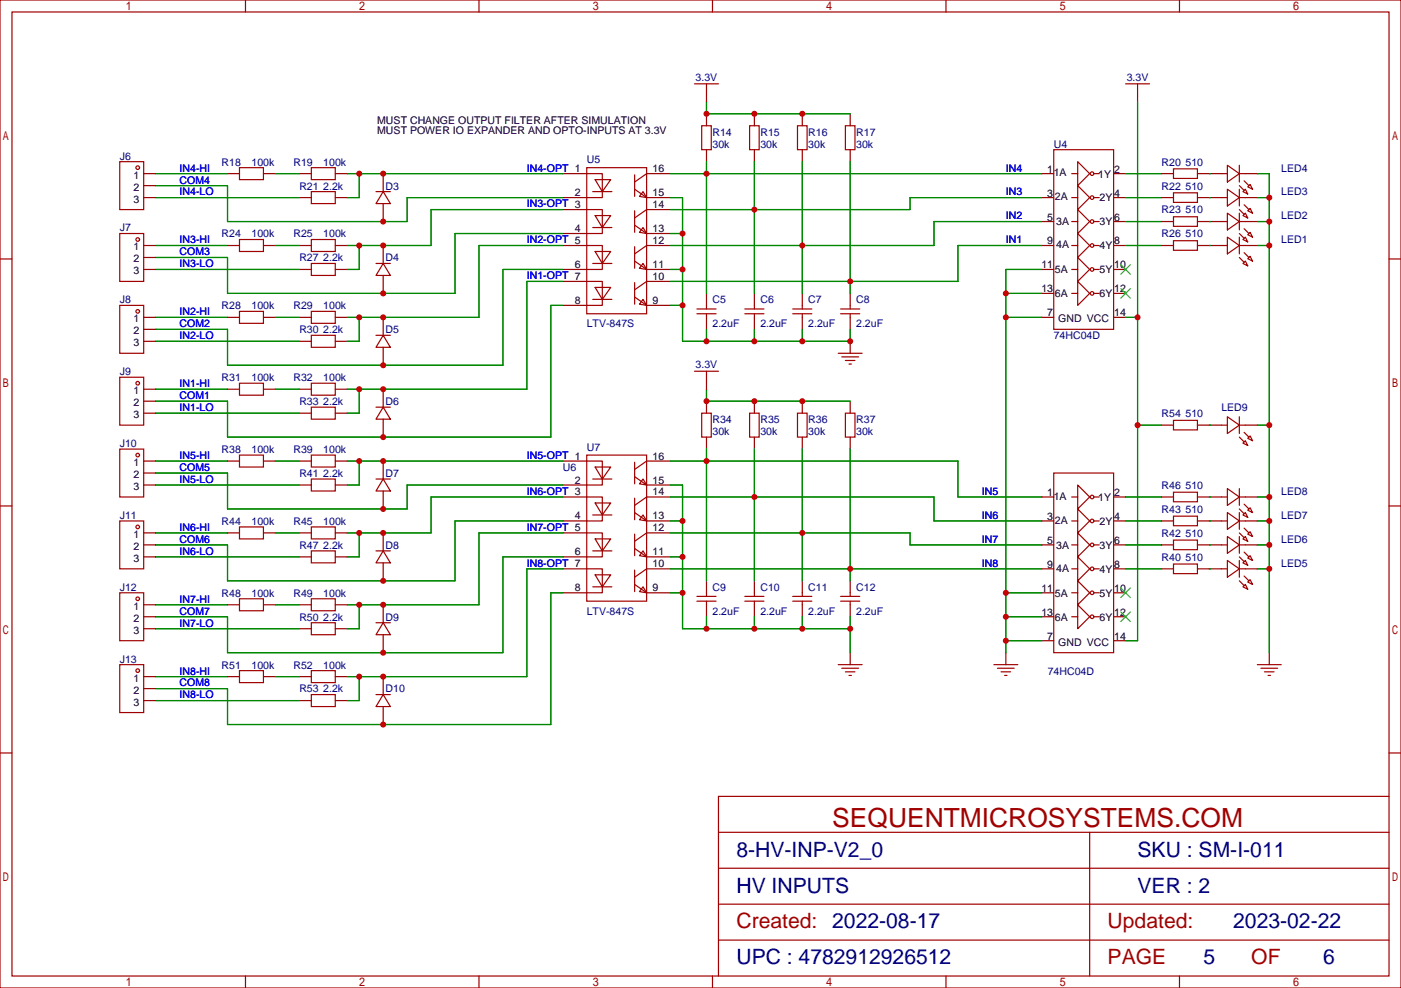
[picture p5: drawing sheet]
<svg xmlns="http://www.w3.org/2000/svg" width="413mm" height="291mm" viewBox="0 0 413 291" stroke-linecap="round" stroke-linejoin="round" font-family="sans-serif">
<g fill="none" stroke="#a10000" stroke-width=".35">
<path d="M204.6 24.7h7.1M206.7 37h2.8v7.1h-2.8zM208.1 24.7v3.5M220.8 37h2.9v7.1h-2.9zM234.9 37h2.9v7.1h-2.9zM249.1 37h2.8v7.1h-2.8zM331.6 24.7h7.1M335.1 24.7v3.5M35.3 47.6h7v14.1h-7zM70.6 49.4h7v3.5h-7zM91.7 56.4h7.1v3.6h-7.1zM91.7 49.4h7.1v3.5h-7.1z"/>
<path d="M110.8 56.4h4.2M112.9 56.4l2.1 3.6h-4.2zM172.9 49.4h17.6v43h-17.6zM172.9 51.2h4.5v7h-4.5M174.6 56.4h5.7M175.3 52.9h4.6l-2.5 3.5zM187 55.7l3.5 2.5M187 51.5v6.4M189.4 56.4l1.1 1.8-2.1-.3zM190.5 51.2l-3.5 2.4M310.4 44.1h17.7v52.9h-17.7zM315.7 51.2h1.8v-3.6l3.5 3.6-3.5 3.5v-3.5"/>
<path d="M315.7 58.2h1.8v-3.5l3.5 3.5-3.5 3.5v-3.5M322.4 51.2h1.4M322.4 58.2h1.4M345.7 49.7h7.1v2.9h-7.1zM359.8 51.2h1.8M359.8 58.2h1.8M361.6 48.7l3.5 2.5-3.5 2.4zM361.6 55.7l3.5 2.5-3.5 2.5zM365.1 51.2h1.8M365.1 58.2h1.8M365.1 54.7l1.4 1.4M365.1 48.7v4.9"/>
<path d="M365.1 55.7v5M366.2 56.4l.7-.7 .7 1.4zM366.5 53.3l1.4 1.4M367.6 55l.7-.7 .7 1.4zM35.3 68.8h7v14.1h-7zM70.6 70.6h7v3.5h-7zM91.7 77.6h7.1v3.5h-7.1zM91.7 70.6h7.1v3.5h-7.1zM110.8 77.6h4.2M112.9 77.6l2.1 3.5h-4.2zM172.9 61.7h4.5v7.1h-4.5M172.9 72.3h4.5v7.1h-4.5"/>
<path d="M174.6 77.6h5.7M174.6 67h5.7M175.3 63.5h4.6l-2.5 3.5zM175.3 74.1h4.6l-2.5 3.5zM187 62.1v6.3M187 72.7v6.3M187 66.3l3.5 2.5M187 76.9l3.5 2.5M189.4 67l1.1 1.8-2.1-.4zM189.4 77.6l1.1 1.8-2.1-.4zM190.5 61.7l-3.5 2.5M190.5 72.3l-3.5 2.5"/>
<path d="M315.7 65.3h1.8v-3.6l3.5 3.6-3.5 3.5v-3.5M315.7 72.3h1.8v-3.5l3.5 3.5-3.5 3.5v-3.5M315.7 79.4h1.8v-3.6l3.5 3.6-3.5 3.5v-3.5M322.4 65.3h1.4M322.4 72.3h1.4M322.4 79.4h1.4M359.8 65.3h1.8M359.8 72.3h1.8M361.6 62.8l3.5 2.5-3.5 2.4zM361.6 69.8l3.5 2.5-3.5 2.5zM365.1 65.3h1.8M365.1 72.3h1.8"/>
<path d="M365.1 62.8v4.9M365.1 69.8v5M365.1 61.7l1.4 1.4M365.1 68.8l1.4 1.4M365.1 75.8l1.4 1.5M366.2 63.5l.7-.7 .7 1.4zM366.2 70.6l.7-.8 .7 1.5zM366.2 77.6l.7-.7 .7 1.4zM366.5 60.3l1.4 1.4M366.5 67.4l1.4 1.4M366.5 74.4l1.4 1.4M367.6 62.1l.7-.7 .7 1.4z"/>
<path d="M367.6 69.1l.7-.7 .7 1.4zM368.3 75.5l.7 1.4-1.4-.7zM35.3 90h7v14.1h-7zM70.6 91.7h7v3.5h-7zM91.7 98.8h7.1v3.5h-7.1zM91.7 91.7h7.1v3.5h-7.1zM110.8 98.8h4.2M112.9 98.8l2.1 3.5h-4.2zM172.9 82.9h4.5v7.1h-4.5M174.6 88.2h5.7M175.3 84.7h4.6l-2.5 3.5zM187 83.3v6.3"/>
<path d="M187 87.5l3.5 2.5M189.4 88.2l1.1 1.8-2.1-.4zM190.5 82.9l-3.5 2.5M205.3 92.4h5.7M205.3 91h5.7M208.1 90v1M208.1 92.4v1.1M219.4 92.4h5.7M219.4 91h5.7M222.2 90v1M222.2 92.4v1.1M233.5 92.4h5.7"/>
<path d="M233.5 91h5.7M236.4 90v1M236.4 92.4v1.1M247.6 92.4h5.7M247.6 91h5.7M250.5 90v1M250.5 92.4v1.1M315.7 86.4h1.8v-3.5l3.5 3.5-3.5 3.6v-3.6M322.4 86.4h1.4M35.3 111.1h7v14.1h-7zM70.6 112.9h7v3.5h-7zM91.7 119.9h7.1v3.6h-7.1z"/>
<path d="M91.7 112.9h7.1v3.5h-7.1zM110.8 119.9h4.2M112.9 119.9l2.1 3.6h-4.2zM204.6 109.4h7.1M208.1 109.4v3.5M246.9 104.1h7.1M248 105.1h4.9M249.1 106.2h2.8M250.1 107.2h.7M35.3 132.3h7v14.1h-7zM70.6 134.1h7v3.5h-7zM91.7 134.1h7.1v3.5h-7.1z"/>
<path d="M172.9 134.1h17.6v43h-17.6zM172.9 135.8h4.5v7.1h-4.5M175.3 137.6h4.6l-2.5 3.5zM187 136.2v6.3M190.5 135.8l-3.5 2.5M206.7 121.7h2.8v7.1h-2.8zM220.8 121.7h2.9v7.1h-2.9zM234.9 121.7h2.9v7.1h-2.9zM249.1 121.7h2.8v7.1h-2.8zM359.8 125.2h1.8M361.6 122.8l3.5 2.4-3.5 2.5zM365.1 122.8v4.9"/>
<path d="M365.1 128.8l1.4 1.4M365.1 125.2h1.8M366.2 130.5l.7-.7 .7 1.4zM366.5 127.4l1.4 1.4M368.3 128.4l.7 1.4-1.4-.7zM35.3 153.5h7v14.1h-7zM70.6 155.2h7v3.5h-7zM91.7 141.1h7.1v3.5h-7.1zM91.7 155.2h7.1v3.5h-7.1zM110.8 141.1h4.2M112.9 141.1l2.1 3.5h-4.2zM172.9 146.4h4.5v7.1h-4.5"/>
<path d="M172.9 157h4.5v7h-4.5M174.6 141.1h5.7M174.6 151.7h5.7M175.3 148.2h4.6l-2.5 3.5zM175.3 158.7h4.6l-2.5 3.6zM187 146.8v6.3M187 157.3v6.4M187 140.4l3.5 2.5M187 151l3.5 2.5M189.4 141.1l1.1 1.8-2.1-.4zM189.4 151.7l1.1 1.8-2.1-.4zM190.5 146.4l-3.5 2.5"/>
<path d="M190.5 157l-3.5 2.5M35.3 174.6h7v14.1h-7zM70.6 176.4h7v3.5h-7zM91.7 162.3h7.1v3.5h-7.1zM91.7 176.4h7.1v3.5h-7.1zM110.8 162.3h4.2M112.9 162.3l2.1 3.5h-4.2zM172.9 167.6h4.5v7h-4.5M174.6 162.3h5.7M174.6 172.9h5.7M175.3 169.3h4.6l-2.5 3.6zM187 167.9v6.4"/>
<path d="M187 161.6l3.5 2.4M187 172.2l3.5 2.4M189.4 162.3l1.1 1.7-2.1-.3zM189.4 172.9l1.1 1.7-2.1-.3zM190.5 167.6l-3.5 2.4M205.3 177.1h5.7M205.3 175.7h5.7M208.1 174.6v1.1M208.1 177.1v1.1M219.4 177.1h5.7M219.4 175.7h5.7M222.2 174.6v1.1"/>
<path d="M222.2 177.1v1.1M233.5 177.1h5.7M233.5 175.7h5.7M236.4 174.6v1.1M236.4 177.1v1.1M247.6 177.1h5.7M247.6 175.7h5.7M250.5 174.6v1.1M250.5 177.1v1.1M35.3 195.8h7v14.1h-7zM70.6 197.6h7v3.5h-7zM91.7 183.4h7.1v3.6h-7.1z"/>
<path d="M91.7 197.6h7.1v3.5h-7.1zM110.8 183.4h4.2M112.9 183.4l2.1 3.6h-4.2zM246.9 195.8h7.1M248 196.8h4.9M249.1 197.9h2.8M250.1 199h.7M292.8 195.8h7.1M293.9 196.8h4.9M294.9 197.9h2.8M296 199h.7M370.4 195.8h7.1"/>
<path d="M371.5 196.8h4.9M372.5 197.9h2.9M373.6 199h.7M91.7 204.6h7.1v3.5h-7.1zM110.8 204.6h4.2M112.9 204.6l2.1 3.5h-4.2z"/>
<circle cx="40.6" cy="49.4" r=".53"/>
<circle cx="321.7" cy="51.2" r=".53"/>
<circle cx="321.7" cy="58.2" r=".53"/>
<circle cx="40.6" cy="70.6" r=".53"/>
<circle cx="321.7" cy="65.3" r=".53"/>
<circle cx="321.7" cy="72.3" r=".53"/>
<circle cx="321.7" cy="79.4" r=".53"/>
<circle cx="40.6" cy="91.7" r=".53"/>
<circle cx="321.7" cy="86.4" r=".53"/>
<circle cx="40.6" cy="112.9" r=".53"/>
<circle cx="40.6" cy="134.1" r=".53"/>
<circle cx="40.6" cy="155.2" r=".53"/>
<circle cx="40.6" cy="176.4" r=".53"/>
<circle cx="40.6" cy="197.6" r=".53"/>
</g>
<g fill="none" stroke="#870000" stroke-width=".35">
<path d="M208.1 28.2v1.8M208.1 33.5v3.5M222.2 33.5v3.5M236.4 33.5v3.5M250.5 33.5v3.5M335.1 28.2v1.8M42.3 51.2h3.6M42.3 58.2h3.6M42.3 54.7h3.6M67 51.2h3.6M77.6 51.2h3.5M88.2 51.2h3.5"/>
<path d="M88.2 58.2h3.5M98.8 51.2h3.5M98.8 58.2h3.5M112.9 51.2v5.2M112.9 60v5.3M165.8 51.2h7.1M165.8 58.2h7.1M190.5 51.2h7.1M190.5 58.2h7.1M208.1 44.1v3.5M222.2 44.1v3.5M236.4 44.1v3.5"/>
<path d="M250.5 44.1v3.5M306.9 51.2h3.5M306.9 58.2h3.5M328.1 51.2h3.5M328.1 58.2h3.5M342.2 51.2h3.5M352.8 51.2h7M356.3 58.2h3.5M366.9 51.2h3.5M366.9 58.2h3.5M42.3 72.3h3.6M42.3 79.4h3.6"/>
<path d="M42.3 75.8h3.6M67 72.3h3.6M77.6 72.3h3.5M88.2 72.3h3.5M88.2 79.4h3.5M98.8 72.3h3.5M98.8 79.4h3.5M112.9 72.3v5.3M165.8 72.3h7.1M165.8 79.4h7.1M165.8 61.7h7.1M165.8 68.8h7.1"/>
<path d="M190.5 72.3h7.1M190.5 79.4h7.1M190.5 61.7h7.1M190.5 68.8h7.1M306.9 65.3h3.5M306.9 72.3h3.5M306.9 79.4h3.5M328.1 65.3h3.5M328.1 72.3h3.5M328.1 79.4h3.5M356.3 65.3h3.5M356.3 72.3h3.5"/>
<path d="M366.9 65.3h3.5M366.9 72.3h3.5M42.3 93.5h3.6M42.3 97h3.6M67 93.5h3.6M77.6 93.5h3.5M88.2 93.5h3.5M98.8 93.5h3.5M112.9 81.1v5.3M112.9 93.5v5.3M165.8 82.9h7.1M165.8 90h7.1"/>
<path d="M190.5 82.9h7.1M190.5 90h7.1M208.1 86.4v3.6M208.1 93.5v3.5M222.2 86.4v3.6M222.2 93.5v3.5M236.4 86.4v3.6M236.4 93.5v3.5M250.5 86.4v3.6M250.5 93.5v3.5M306.9 93.5h3.5M306.9 86.4h3.5"/>
<path d="M328.1 93.5h3.5M328.1 86.4h3.5M42.3 100.5h3.6M42.3 114.7h3.6M42.3 118.2h3.6M67 114.7h3.6M77.6 114.7h3.5M88.2 100.5h3.5M88.2 114.7h3.5M98.8 100.5h3.5M98.8 114.7h3.5M112.9 102.3v5.3"/>
<path d="M112.9 114.7v5.2M208.1 112.9v1.8M208.1 118.2v3.5M222.2 118.2v3.5M236.4 118.2v3.5M250.5 100.5v3.6M250.5 118.2v3.5M42.3 121.7h3.6M42.3 135.8h3.6M42.3 139.3h3.6M67 135.8h3.6M77.6 135.8h3.5"/>
<path d="M88.2 121.7h3.5M88.2 135.8h3.5M98.8 121.7h3.5M98.8 135.8h3.5M112.9 123.5v5.3M112.9 135.8v5.3M165.8 135.8h7.1M190.5 135.8h7.1M208.1 128.8v3.5M222.2 128.8v3.5M236.4 128.8v3.5M250.5 128.8v3.5"/>
<path d="M356.3 125.2h3.5M366.9 125.2h3.5M42.3 142.9h3.6M42.3 157h3.6M67 157h3.6M77.6 157h3.5M88.2 142.9h3.5M88.2 157h3.5M98.8 142.9h3.5M98.8 157h3.5M112.9 144.6v5.3M112.9 157v5.3"/>
<path d="M165.8 142.9h7.1M165.8 157h7.1M165.8 146.4h7.1M165.8 153.5h7.1M190.5 142.9h7.1M190.5 157h7.1M190.5 146.4h7.1M190.5 153.5h7.1M42.3 164h3.6M42.3 178.2h3.6M42.3 160.5h3.6M67 178.2h3.6"/>
<path d="M77.6 178.2h3.5M88.2 164h3.5M88.2 178.2h3.5M98.8 164h3.5M98.8 178.2h3.5M112.9 165.8v5.3M112.9 178.2v5.2M165.8 164h7.1M165.8 167.6h7.1M165.8 174.6h7.1M190.5 164h7.1M190.5 167.6h7.1"/>
<path d="M190.5 174.6h7.1M208.1 171.1v3.5M208.1 178.2v3.5M222.2 171.1v3.5M222.2 178.2v3.5M236.4 171.1v3.5M236.4 178.2v3.5M250.5 171.1v3.5M250.5 178.2v3.5M42.3 185.2h3.6M42.3 199.3h3.6M42.3 181.7h3.6"/>
<path d="M67 199.3h3.6M77.6 199.3h3.5M88.2 185.2h3.5M88.2 199.3h3.5M98.8 185.2h3.5M98.8 199.3h3.5M112.9 187v5.3M112.9 199.3v5.3M250.5 192.3v3.5M296.3 192.3v3.5M373.9 192.3v3.5M42.3 206.4h3.6"/>
<path d="M42.3 202.8h3.6M88.2 206.4h3.5M98.8 206.4h3.5M112.9 208.1v5.3"/>
</g>
<path d="M330.2 78l2.8 2.8M333 78l-2.8 2.8M330.2 85l2.8 2.8M333 85l-2.8 2.8" fill="none" stroke="#3c3" stroke-width=".35"/>
<g fill="none" stroke="#008700" stroke-width=".35">
<path d="M208.1 30v3.5h42.4M45.9 54.7h21.1v10.6h52.9v-7.1h45.9M45.9 58.2h42.3M45.9 51.2h21.1M81.1 51.2h7.1M102.3 51.2h63.5M105.8 51.2v7h-3.5M197.6 58.2h3.5v42.3h49.4v-3.5M197.6 51.2h109.3M208.1 47.6v38.8M222.2 47.6v38.8M236.4 47.6v38.8"/>
<path d="M250.5 47.6v38.8M306.9 58.2h-38.8v3.5h-70.5M331.6 58.2h10.6M331.6 51.2h10.6M45.9 72.3h21.1M45.9 79.4h42.3M81.1 72.3h7.1M105.8 72.3v7.1h-3.5M165.8 61.7h-38.8v10.6h-24.7M165.8 72.3h-24.7v21.2h-38.8M165.8 79.4h-17.6v28.2h-81.2v-10.6h-21.1M165.8 68.8h-31.7v17.6h-67.1v-10.6h-21.1"/>
<path d="M197.6 79.4h3.5M197.6 68.8h3.5M306.9 65.3h-31.7v7h-77.6M306.9 72.3h-24.7v10.6h-84.6M331.6 72.3h10.6M331.6 65.3h10.6M45.9 93.5h21.1M81.1 93.5h7.1M105.8 93.5v7h-3.5M165.8 82.9h-10.6v31.8h-52.9M165.8 90h-3.5v38.8h-95.3v-10.6h-21.1M197.6 90h3.5"/>
<path d="M208.1 97v3.5M222.2 97v3.5M236.4 97v3.5M45.9 100.5h42.3M45.9 114.7h21.1M81.1 114.7h7.1M105.8 114.7v7h-3.5M208.1 114.7v3.5h42.4M45.9 121.7h42.3M45.9 139.3h21.1v10.6h52.9v-7h45.9M45.9 135.8h21.1M81.1 135.8h7.1"/>
<path d="M102.3 135.8h63.5M105.8 135.8v7.1h-3.5M197.6 135.8h84.6v10.6h24.7M208.1 132.3v38.8M222.2 132.3v38.8M236.4 132.3v38.8M250.5 132.3v38.8M45.9 142.9h42.3M45.9 157h21.1M81.1 157h7.1M105.8 157v7h-3.5M165.8 146.4h-38.8v10.6h-24.7"/>
<path d="M165.8 157h-24.7v21.2h-38.8M165.8 153.5h-31.7v17.6h-67.1v-10.6h-21.1M197.6 157h70.5v3.5h38.8M197.6 146.4h77.6v7.1h31.7M45.9 164h42.3M45.9 178.2h21.1M81.1 178.2h7.1M105.8 178.2v7h-3.5M165.8 164h-17.6v28.3h-81.2v-10.6h-21.1M165.8 167.6h-10.6v31.7h-52.9M165.8 174.6h-3.5v38.8h-95.3v-10.6h-21.1M197.6 167.6h109.3"/>
<path d="M45.9 185.2h42.3M45.9 199.3h21.1M81.1 199.3h7.1M105.8 199.3v7.1h-3.5M45.9 206.4h42.3"/>
</g>
<circle cx="356.3" cy="51.2" r=".18" fill="#008700"/>
<path d="M345.7 56.8h7.1v2.8h-7.1z" fill="none" stroke="#a10000" stroke-width=".35"/>
<path d="M342.2 58.2h3.5M352.8 58.2h3.5" fill="none" stroke="#870000" stroke-width=".35"/>
<circle cx="356.3" cy="58.2" r=".18" fill="#008700"/>
<path d="M345.7 63.9h7.1v2.8h-7.1z" fill="none" stroke="#a10000" stroke-width=".35"/>
<path d="M342.2 65.3h3.5M352.8 65.3h3.5" fill="none" stroke="#870000" stroke-width=".35"/>
<circle cx="356.3" cy="65.3" r=".18" fill="#008700"/>
<path d="M345.7 70.9h7.1v2.8h-7.1z" fill="none" stroke="#a10000" stroke-width=".35"/>
<path d="M342.2 72.3h3.5M352.8 72.3h3.5" fill="none" stroke="#870000" stroke-width=".35"/>
<circle cx="356.3" cy="72.3" r=".18" fill="#008700"/>
<path d="M345.7 123.8h7.1v2.8h-7.1z" fill="none" stroke="#a10000" stroke-width=".35"/>
<path d="M342.2 125.2h3.5M352.8 125.2h3.5" fill="none" stroke="#870000" stroke-width=".35"/>
<circle cx="356.3" cy="125.2" r=".18" fill="#008700"/>
<g fill="none" stroke="#a10000" stroke-width=".35">
<path d="M0 0h412.7v291h-412.7zM3.5 3.5h405.7v284h-405.7zM72.3 0v3.5M141.1 0v3.5M209.9 0v3.5M278.7 0v3.5M347.5 0v3.5M0 76.3h3.5M409.2 76.3h3.5M0 149h3.5M345.7 145h7.1v2.8h-7.1zM359.8 146.4h1.8"/>
<path d="M361.6 143.9l3.5 2.5-3.5 2.5zM365.1 149.9l1.4 1.4M365.1 146.4h1.8M365.1 143.9v5M366.2 151.7l.7-.7 .7 1.4zM366.5 148.5l1.4 1.4M367.6 150.3l.7-.7 .7 1.4zM409.2 149h3.5M0 221.8h3.5M409.2 234.6h-197.5v52.9M409.2 221.8h3.5M211.7 255.8h197.5"/>
<path d="M211.7 245.2h197.5M321 245.2v42.3M211.7 266.3h197.5M211.7 276.9h197.5M72.3 287.5v3.5M141.1 287.5v3.5M209.9 287.5v3.5M278.7 287.5v3.5M347.5 287.5v3.5"/>
</g>
<path d="M331.6 146.4h10.6" fill="none" stroke="#008700" stroke-width=".35"/>
<path d="M342.2 146.4h3.5M352.8 146.4h7M366.9 146.4h3.5" fill="none" stroke="#870000" stroke-width=".35"/>
<circle cx="356.3" cy="146.4" r=".18" fill="#008700"/>
<g fill="none" stroke="#a10000" stroke-width=".35">
<path d="M310.4 139.3h17.7v53h-17.7zM315.7 146.4h1.8v-3.5l3.5 3.5-3.5 3.5v-3.5M315.7 153.5h1.8v-3.6l3.5 3.6-3.5 3.5v-3.5M322.4 146.4h1.4M322.4 153.5h1.4M315.7 160.5h1.8v-3.5l3.5 3.5-3.5 3.5v-3.5M315.7 167.6h1.8v-3.6l3.5 3.6-3.5 3.5v-3.5M315.7 174.6h1.8v-3.5l3.5 3.5-3.5 3.6v-3.6M322.4 160.5h1.4M322.4 167.6h1.4M322.4 174.6h1.4M345.7 166.2h7.1v2.8h-7.1z"/>
<path d="M359.8 167.6h1.8M361.6 165.1l3.5 2.5-3.5 2.4zM365.1 167.6h1.8M365.1 171.1l1.4 1.4M365.1 165.1v4.9M366.2 172.9l.7-.7 .7 1.4zM366.5 169.7l1.4 1.4M368.3 170.7l.7 1.5-1.4-.8zM315.7 181.7h1.8v-3.5l3.5 3.5-3.5 3.5v-3.5M322.4 181.7h1.4"/>
<circle cx="321.7" cy="146.4" r=".53"/>
<circle cx="321.7" cy="153.5" r=".53"/>
<circle cx="321.7" cy="160.5" r=".53"/>
<circle cx="321.7" cy="167.6" r=".53"/>
<circle cx="321.7" cy="174.6" r=".53"/>
<circle cx="321.7" cy="181.7" r=".53"/>
</g>
<g fill="none" stroke="#870000" stroke-width=".35">
<path d="M306.9 146.4h3.5M306.9 153.5h3.5M328.1 146.4h3.5M328.1 153.5h3.5M306.9 160.5h3.5M306.9 167.6h3.5M306.9 174.6h3.5M328.1 160.5h3.5M328.1 167.6h3.5M328.1 174.6h3.5M342.2 167.6h3.5M352.8 167.6h7"/>
<path d="M366.9 167.6h3.5M306.9 188.7h3.5M306.9 181.7h3.5M328.1 188.7h3.5M328.1 181.7h3.5"/>
</g>
<path d="M330.2 173.2l2.8 2.8M333 173.2l-2.8 2.8M330.2 180.3l2.8 2.8M333 180.3l-2.8 2.8" fill="none" stroke="#3c3" stroke-width=".35"/>
<path d="M331.6 167.6h10.6" fill="none" stroke="#008700" stroke-width=".35"/>
<circle cx="356.3" cy="167.6" r=".18" fill="#008700"/>
<path d="M331.6 160.5h10.6" fill="none" stroke="#008700" stroke-width=".35"/>
<path d="M345.7 159.1h7.1v2.8h-7.1zM361.6 158l3.5 2.5-3.5 2.5zM365.1 158v5M359.8 160.5h1.8M365.1 164l1.4 1.5M365.1 160.5h1.8M366.2 165.8l.7-.7 .7 1.4zM366.5 162.6l1.4 1.4M367.6 164.4l.7-.7 .7 1.4z" fill="none" stroke="#a10000" stroke-width=".35"/>
<path d="M342.2 160.5h3.5M352.8 160.5h7M366.9 160.5h3.5" fill="none" stroke="#870000" stroke-width=".35"/>
<circle cx="356.3" cy="160.5" r=".18" fill="#008700"/>
<path d="M331.6 153.5h10.6" fill="none" stroke="#008700" stroke-width=".35"/>
<path d="M345.7 152h7.1v2.9h-7.1zM359.8 153.5h1.8M361.6 151l3.5 2.5-3.5 2.4zM365.1 157l1.4 1.4M365.1 153.5h1.8M365.1 151v4.9M366.2 158.7l.7-.7 .7 1.5zM366.5 155.6l1.4 1.4M367.6 157.3l.7-.7 .7 1.4z" fill="none" stroke="#a10000" stroke-width=".35"/>
<path d="M342.2 153.5h3.5M352.8 153.5h7M366.9 153.5h3.5" fill="none" stroke="#870000" stroke-width=".35"/>
<circle cx="356.3" cy="153.5" r=".18" fill="#008700"/>
<g fill="none" stroke="#008700" stroke-width=".35">
<path d="M335.1 30v158.7h-3.5M370.4 51.2h3.5v141.1M370.4 58.2h3.5M306.9 79.4h-10.6v112.9M370.4 72.3h3.5M370.4 65.3h3.5M296.3 93.5h10.6M296.3 86.4h10.6M331.6 93.5h3.5M335.1 125.2h7.1M370.4 125.2h3.5M197.6 142.9h3.5v42.3h49.4"/>
<path d="M197.6 153.5h3.5M370.4 153.5h3.5M370.4 146.4h3.5M197.6 174.6h3.5M197.6 164h3.5M296.3 174.6h10.6M370.4 167.6h3.5M370.4 160.5h3.5M208.1 181.7v3.5M222.2 181.7v3.5M236.4 181.7v3.5M250.5 181.7v10.6"/>
<path d="M296.3 181.7h10.6M296.3 188.7h10.6"/>
</g>
<g fill="#c00">
<circle cx="112.9" cy="51.2" r=".88"/>
<circle cx="105.8" cy="51.2" r=".88"/>
<circle cx="112.9" cy="72.3" r=".88"/>
<circle cx="105.8" cy="72.3" r=".88"/>
<circle cx="112.9" cy="86.4" r=".88"/>
<circle cx="112.9" cy="93.5" r=".88"/>
<circle cx="105.8" cy="93.5" r=".88"/>
<circle cx="112.9" cy="107.6" r=".88"/>
<circle cx="112.9" cy="114.7" r=".88"/>
<circle cx="105.8" cy="114.7" r=".88"/>
<circle cx="112.9" cy="128.8" r=".88"/>
<circle cx="208.1" cy="51.2" r=".88"/>
<circle cx="222.3" cy="61.7" r=".88"/>
<circle cx="236.4" cy="72.3" r=".88"/>
<circle cx="250.5" cy="82.9" r=".88"/>
<circle cx="222.3" cy="146.4" r=".88"/>
<circle cx="236.4" cy="157" r=".88"/>
<circle cx="112.9" cy="135.8" r=".88"/>
<circle cx="105.8" cy="135.8" r=".88"/>
<circle cx="112.9" cy="149.9" r=".88"/>
<circle cx="112.9" cy="157" r=".88"/>
<circle cx="105.8" cy="157" r=".88"/>
<circle cx="112.9" cy="171.1" r=".88"/>
<circle cx="112.9" cy="178.2" r=".88"/>
<circle cx="105.8" cy="178.2" r=".88"/>
<circle cx="112.9" cy="192.3" r=".88"/>
<circle cx="112.9" cy="199.3" r=".88"/>
<circle cx="105.8" cy="199.3" r=".88"/>
<circle cx="112.9" cy="213.4" r=".88"/>
<circle cx="250.5" cy="167.6" r=".88"/>
<circle cx="208.1" cy="135.8" r=".88"/>
<circle cx="208.1" cy="100.5" r=".88"/>
<circle cx="222.3" cy="100.5" r=".88"/>
<circle cx="236.4" cy="100.5" r=".88"/>
<circle cx="250.5" cy="100.5" r=".88"/>
<circle cx="201.1" cy="90" r=".88"/>
<circle cx="201.1" cy="79.4" r=".88"/>
<circle cx="201.1" cy="68.8" r=".88"/>
<circle cx="112.9" cy="65.3" r=".88"/>
<circle cx="222.3" cy="33.5" r=".88"/>
<circle cx="208.1" cy="33.5" r=".88"/>
<circle cx="236.4" cy="33.5" r=".88"/>
<circle cx="222.3" cy="118.2" r=".88"/>
<circle cx="208.1" cy="118.2" r=".88"/>
<circle cx="236.4" cy="118.2" r=".88"/>
<circle cx="250.5" cy="185.2" r=".88"/>
<circle cx="236.4" cy="185.2" r=".88"/>
<circle cx="222.3" cy="185.2" r=".88"/>
<circle cx="208.1" cy="185.2" r=".88"/>
<circle cx="201.1" cy="174.6" r=".88"/>
<circle cx="201.1" cy="164" r=".88"/>
<circle cx="201.1" cy="153.5" r=".88"/>
<circle cx="296.3" cy="174.6" r=".88"/>
<circle cx="296.3" cy="181.7" r=".88"/>
<circle cx="296.3" cy="188.7" r=".88"/>
<circle cx="296.3" cy="86.4" r=".88"/>
<circle cx="296.3" cy="93.5" r=".88"/>
<circle cx="335.1" cy="125.2" r=".88"/>
<circle cx="335.1" cy="93.5" r=".88"/>
<circle cx="373.9" cy="146.4" r=".88"/>
<circle cx="373.9" cy="125.2" r=".88"/>
<circle cx="373.9" cy="153.5" r=".88"/>
<circle cx="373.9" cy="160.5" r=".88"/>
<circle cx="373.9" cy="167.6" r=".88"/>
<circle cx="373.9" cy="72.3" r=".88"/>
<circle cx="373.9" cy="65.3" r=".88"/>
<circle cx="373.9" cy="58.2" r=".88"/>
</g>
<text font-size="7.8" fill="#a00000" x="245.2" y="243.6">SEQUENTMICROSYSTEMS.COM</text>
<g font-size="6.2" fill="#000080">
<text x="217" y="252.3">8-HV-INP-V2_0</text>
<text x="335.1" y="252.3">SKU : SM-I-011</text>
<text x="217" y="262.9">HV INPUTS</text>
<text x="335.1" y="262.9">VER : 2</text>
<text x="363.3" y="273.5">2023-02-22</text>
<text x="217" y="284.1">UPC : 4782912926512</text>
<text x="354.6" y="284.1">5</text>
<text x="389.9" y="284.1">6</text>
</g>
<g font-size="6.2" fill="#a00000">
<text x="217" y="273.5">Created: 2022-08-17</text>
<text x="326.3" y="273.5">Updated:</text>
<text x="326.3" y="284.1">PAGE</text>
<text x="368.7" y="284.1">OF</text>
</g>
<g font-size="3.1" fill="#000080">
<text x="204.9" y="23.9">3.3V</text>
<text x="331.9" y="23.9">3.3V</text>
<text x="209.9" y="39.9">R14</text>
<text x="224" y="39.9">R15</text>
<text x="238.1" y="39.9">R16</text>
<text x="252.2" y="39.9">R17</text>
<text x="35.3" y="47">J6</text>
<text x="209.9" y="43.5">30k</text>
<text x="224" y="43.5">30k</text>
<text x="238.1" y="43.5">30k</text>
<text x="252.2" y="43.5">30k</text>
<text x="310.4" y="43.5">U4</text>
<text x="65.3" y="48.8">R18</text>
<text x="74.1" y="48.8">100k</text>
<text x="86.4" y="48.8">R19</text>
<text x="95.2" y="48.8">100k</text>
<text x="172.9" y="48.1">U5</text>
<text x="342.2" y="48.8">R20</text>
<text x="349.2" y="48.8">510</text>
<text x="377.5" y="50.5">LED4</text>
<text x="88.2" y="55.8">R21</text>
<text x="95.2" y="55.8">2.2k</text>
<text x="113.6" y="55.8">D3</text>
<text x="342.2" y="55.8">R22</text>
<text x="349.2" y="55.8">510</text>
<text x="377.5" y="57.6">LED3</text>
<text x="342.2" y="62.9">R23</text>
<text x="349.2" y="62.9">510</text>
<text x="377.5" y="64.6">LED2</text>
<text x="35.3" y="68.2">J7</text>
<text x="65.3" y="69.9">R24</text>
<text x="74.1" y="69.9">100k</text>
<text x="86.4" y="69.9">R25</text>
<text x="95.2" y="69.9">100k</text>
<text x="342.2" y="69.9">R26</text>
<text x="349.2" y="69.9">510</text>
<text x="377.5" y="71.7">LED1</text>
<text x="88.2" y="77">R27</text>
<text x="95.2" y="77">2.2k</text>
<text x="113.6" y="77">D4</text>
<text x="35.3" y="89.3">J8</text>
<text x="209.9" y="89.3">C5</text>
<text x="224" y="89.3">C6</text>
<text x="238.1" y="89.3">C7</text>
<text x="252.2" y="89.3">C8</text>
<text x="65.3" y="91.1">R28</text>
<text x="74.1" y="91.1">100k</text>
<text x="86.4" y="91.1">R29</text>
<text x="95.2" y="91.1">100k</text>
<text x="88.2" y="98.2">R30</text>
<text x="95.2" y="98.2">2.2k</text>
<text x="113.6" y="98.2">D5</text>
<text x="172.9" y="96.4">LTV-847S</text>
<text x="209.9" y="96.4">2.2uF</text>
<text x="224" y="96.4">2.2uF</text>
<text x="238.1" y="96.4">2.2uF</text>
<text x="252.2" y="96.4">2.2uF</text>
<text x="310.4" y="99.9">74HC04D</text>
<text x="35.3" y="110.5">J9</text>
<text x="65.3" y="112.3">R31</text>
<text x="74.1" y="112.3">100k</text>
<text x="86.4" y="112.3">R32</text>
<text x="95.2" y="112.3">100k</text>
<text x="204.9" y="108.5">3.3V</text>
<text x="88.2" y="119.3">R33</text>
<text x="95.2" y="119.3">2.2k</text>
<text x="113.6" y="119.3">D6</text>
<text x="209.9" y="124.6">R34</text>
<text x="224" y="124.6">R35</text>
<text x="238.1" y="124.6">R36</text>
<text x="252.2" y="124.6">R37</text>
<text x="342.2" y="122.9">R54</text>
<text x="349.2" y="122.9">510</text>
<text x="359.8" y="121.1">LED9</text>
<text x="35.3" y="131.7">J10</text>
<text x="209.9" y="128.1">30k</text>
<text x="224" y="128.1">30k</text>
<text x="238.1" y="128.1">30k</text>
<text x="252.2" y="128.1">30k</text>
<text x="65.3" y="133.4">R38</text>
<text x="74.1" y="133.4">100k</text>
<text x="86.4" y="133.4">R39</text>
<text x="95.2" y="133.4">100k</text>
<text x="172.9" y="132.7">U7</text>
<text x="88.2" y="140.5">R41</text>
<text x="95.2" y="140.5">2.2k</text>
<text x="113.6" y="140.5">D7</text>
<text x="165.8" y="138.7">U6</text>
<text x="342.2" y="144">R46</text>
<text x="349.2" y="144">510</text>
<text x="377.5" y="145.8">LED8</text>
<text x="35.3" y="152.8">J11</text>
<text x="65.3" y="154.6">R44</text>
<text x="74.1" y="154.6">100k</text>
<text x="86.4" y="154.6">R45</text>
<text x="95.2" y="154.6">100k</text>
<text x="342.2" y="151.1">R43</text>
<text x="349.2" y="151.1">510</text>
<text x="377.5" y="152.8">LED7</text>
<text x="88.2" y="161.7">R47</text>
<text x="95.2" y="161.7">2.2k</text>
<text x="113.6" y="161.7">D8</text>
<text x="342.2" y="158.1">R42</text>
<text x="349.2" y="158.1">510</text>
<text x="377.5" y="159.9">LED6</text>
<text x="342.2" y="165.2">R40</text>
<text x="349.2" y="165.2">510</text>
<text x="377.5" y="166.9">LED5</text>
<text x="35.3" y="174">J12</text>
<text x="65.3" y="175.8">R48</text>
<text x="74.1" y="175.8">100k</text>
<text x="86.4" y="175.8">R49</text>
<text x="95.2" y="175.8">100k</text>
<text x="209.9" y="174">C9</text>
<text x="224" y="174">C10</text>
<text x="238.1" y="174">C11</text>
<text x="252.2" y="174">C12</text>
<text x="88.2" y="182.8">R50</text>
<text x="95.2" y="182.8">2.2k</text>
<text x="113.6" y="182.8">D9</text>
<text x="172.9" y="181.1">LTV-847S</text>
<text x="209.9" y="181.1">2.2uF</text>
<text x="224" y="181.1">2.2uF</text>
<text x="238.1" y="181.1">2.2uF</text>
<text x="252.2" y="181.1">2.2uF</text>
<text x="35.3" y="195.2">J13</text>
<text x="65.3" y="196.9">R51</text>
<text x="74.1" y="196.9">100k</text>
<text x="86.4" y="196.9">R52</text>
<text x="95.2" y="196.9">100k</text>
<text x="88.2" y="204">R53</text>
<text x="95.2" y="204">2.2k</text>
<text x="113.6" y="204">D10</text>
<text x="308.7" y="198.7">74HC04D</text>
</g>
<g font-size="3.1">
<text x="111.1" y="36.4">MUST CHANGE OUTPUT FILTER AFTER SIMULATION</text>
<text x="111.1" y="39.5">MUST POWER IO EXPANDER AND OPTO-INPUTS AT 3.3V</text>
<text x="39.3" y="52.6">1</text>
<text x="192.3" y="50.7">16</text>
<text x="308.5" y="50.9">1</text>
<text x="310.4" y="51.9">1A</text>
<text x="323.6" y="52.3">1Y</text>
<text x="328.3" y="50.9">2</text>
<text x="39.3" y="56.1">2</text>
<text x="39.3" y="59.7">3</text>
<text x="169.4" y="57.8">2</text>
<text x="192.3" y="57.8">15</text>
<text x="308.5" y="57.9">3</text>
<text x="310.8" y="59">2A</text>
<text x="323.9" y="59.4">2Y</text>
<text x="328.3" y="57.9">4</text>
<text x="192.3" y="61.3">14</text>
<text x="308.5" y="65">5</text>
<text x="328.3" y="65">6</text>
<text x="169.4" y="68.3">4</text>
<text x="192.3" y="68.3">13</text>
<text x="192.3" y="71.9">12</text>
<text x="311.1" y="66.4">3A</text>
<text x="323.9" y="66.4">3Y</text>
<text x="39.3" y="73.8">1</text>
<text x="39.3" y="77.3">2</text>
<text x="308.5" y="72">9</text>
<text x="311.1" y="73.1">4A</text>
<text x="323.9" y="73.5">4Y</text>
<text x="328.3" y="72">8</text>
<text x="39.3" y="80.8">3</text>
<text x="169.4" y="78.9">6</text>
<text x="192.3" y="78.9">11</text>
<text x="192.3" y="82.5">10</text>
<text x="306.8" y="79.1">11</text>
<text x="310.8" y="80.5">5A</text>
<text x="323.9" y="80.5">5Y</text>
<text x="328.3" y="79.1">10</text>
<text x="169.4" y="89.5">8</text>
<text x="192.3" y="89.5">9</text>
<text x="306.8" y="86.1">13</text>
<text x="310.8" y="87.6">6A</text>
<text x="323.9" y="87.6">6Y</text>
<text x="328.3" y="86.1">12</text>
<text x="39.3" y="95">1</text>
<text x="308.5" y="93.2">7</text>
<text x="311.7" y="95">GND VCC</text>
<text x="328.3" y="93.2">14</text>
<text x="39.3" y="98.5">2</text>
<text x="39.3" y="102">3</text>
<text x="39.3" y="116.1">1</text>
<text x="39.3" y="119.6">2</text>
<text x="39.3" y="123.2">3</text>
<text x="39.3" y="137.3">1</text>
<text x="192.3" y="135.4">16</text>
<text x="39.3" y="140.8">2</text>
<text x="169.4" y="142.4">2</text>
<text x="192.3" y="142.4">15</text>
<text x="39.3" y="144.3">3</text>
<text x="192.3" y="146">14</text>
<text x="308.5" y="146.1">1</text>
<text x="310.4" y="147.2">1A</text>
<text x="323.6" y="147.5">1Y</text>
<text x="328.3" y="146.1">2</text>
<text x="169.4" y="153">4</text>
<text x="192.3" y="153">13</text>
<text x="308.5" y="153.2">3</text>
<text x="310.8" y="154.2">2A</text>
<text x="323.9" y="154.6">2Y</text>
<text x="328.3" y="153.2">4</text>
<text x="39.3" y="158.5">1</text>
<text x="39.3" y="162">2</text>
<text x="192.3" y="156.5">12</text>
<text x="308.5" y="160.2">5</text>
<text x="311.1" y="161.7">3A</text>
<text x="323.9" y="161.7">3Y</text>
<text x="328.3" y="160.2">6</text>
<text x="39.3" y="165.5">3</text>
<text x="169.4" y="163.6">6</text>
<text x="192.3" y="163.6">11</text>
<text x="192.3" y="167.1">10</text>
<text x="308.5" y="167.3">9</text>
<text x="328.3" y="167.3">8</text>
<text x="311.1" y="168.4">4A</text>
<text x="323.9" y="168.7">4Y</text>
<text x="39.3" y="179.6">1</text>
<text x="169.4" y="174.2">8</text>
<text x="192.3" y="174.2">9</text>
<text x="306.8" y="174.3">11</text>
<text x="310.8" y="175.8">5A</text>
<text x="323.9" y="175.8">5Y</text>
<text x="328.3" y="174.3">10</text>
<text x="39.3" y="183.1">2</text>
<text x="306.8" y="181.4">13</text>
<text x="310.8" y="182.8">6A</text>
<text x="323.9" y="182.8">6Y</text>
<text x="328.3" y="181.4">12</text>
<text x="39.3" y="186.7">3</text>
<text x="308.5" y="188.4">7</text>
<text x="311.7" y="190.2">GND VCC</text>
<text x="328.3" y="188.4">14</text>
<text x="39.3" y="200.8">1</text>
<text x="39.3" y="204.3">2</text>
<text x="39.3" y="207.8">3</text>
</g>
<g font-size="3.1" fill="#00f">
<text x="52.9" y="50.5">IN4-HI</text>
<text x="155.2" y="50.5">IN4-OPT 1</text>
<text x="296.3" y="50.5">IN4</text>
<text x="52.9" y="54.1">COM4</text>
<text x="52.9" y="57.6">IN4-LO</text>
<text x="296.3" y="57.6">IN3</text>
<text x="155.2" y="61.1">IN3-OPT 3</text>
<text x="296.3" y="64.6">IN2</text>
<text x="52.9" y="71.7">IN3-HI</text>
<text x="155.2" y="71.7">IN2-OPT 5</text>
<text x="296.3" y="71.7">IN1</text>
<text x="52.9" y="75.2">COM3</text>
<text x="52.9" y="78.8">IN3-LO</text>
<text x="155.2" y="82.3">IN1-OPT 7</text>
<text x="52.9" y="92.9">IN2-HI</text>
<text x="52.9" y="99.9">IN2-LO</text>
<text x="52.9" y="96.4">COM2</text>
<text x="52.9" y="114">IN1-HI</text>
<text x="52.9" y="117.6">COM1</text>
<text x="52.9" y="121.1">IN1-LO</text>
<text x="52.9" y="135.2">IN5-HI</text>
<text x="155.2" y="135.2">IN5-OPT 1</text>
<text x="52.9" y="142.3">IN5-LO</text>
<text x="52.9" y="138.7">COM5</text>
<text x="155.2" y="145.8">IN6-OPT 3</text>
<text x="289.3" y="145.8">IN5</text>
<text x="289.3" y="152.8">IN6</text>
<text x="52.9" y="156.4">IN6-HI</text>
<text x="52.9" y="159.9">COM6</text>
<text x="155.2" y="156.4">IN7-OPT 5</text>
<text x="289.3" y="159.9">IN7</text>
<text x="52.9" y="163.4">IN6-LO</text>
<text x="155.2" y="166.9">IN8-OPT 7</text>
<text x="289.3" y="166.9">IN8</text>
<text x="52.9" y="177.5">IN7-HI</text>
<text x="52.9" y="184.6">IN7-LO</text>
<text x="52.9" y="181.1">COM7</text>
<text x="52.9" y="198.7">IN8-HI</text>
<text x="52.9" y="202.2">COM8</text>
<text x="52.9" y="205.8">IN8-LO</text>
</g>
</svg>
